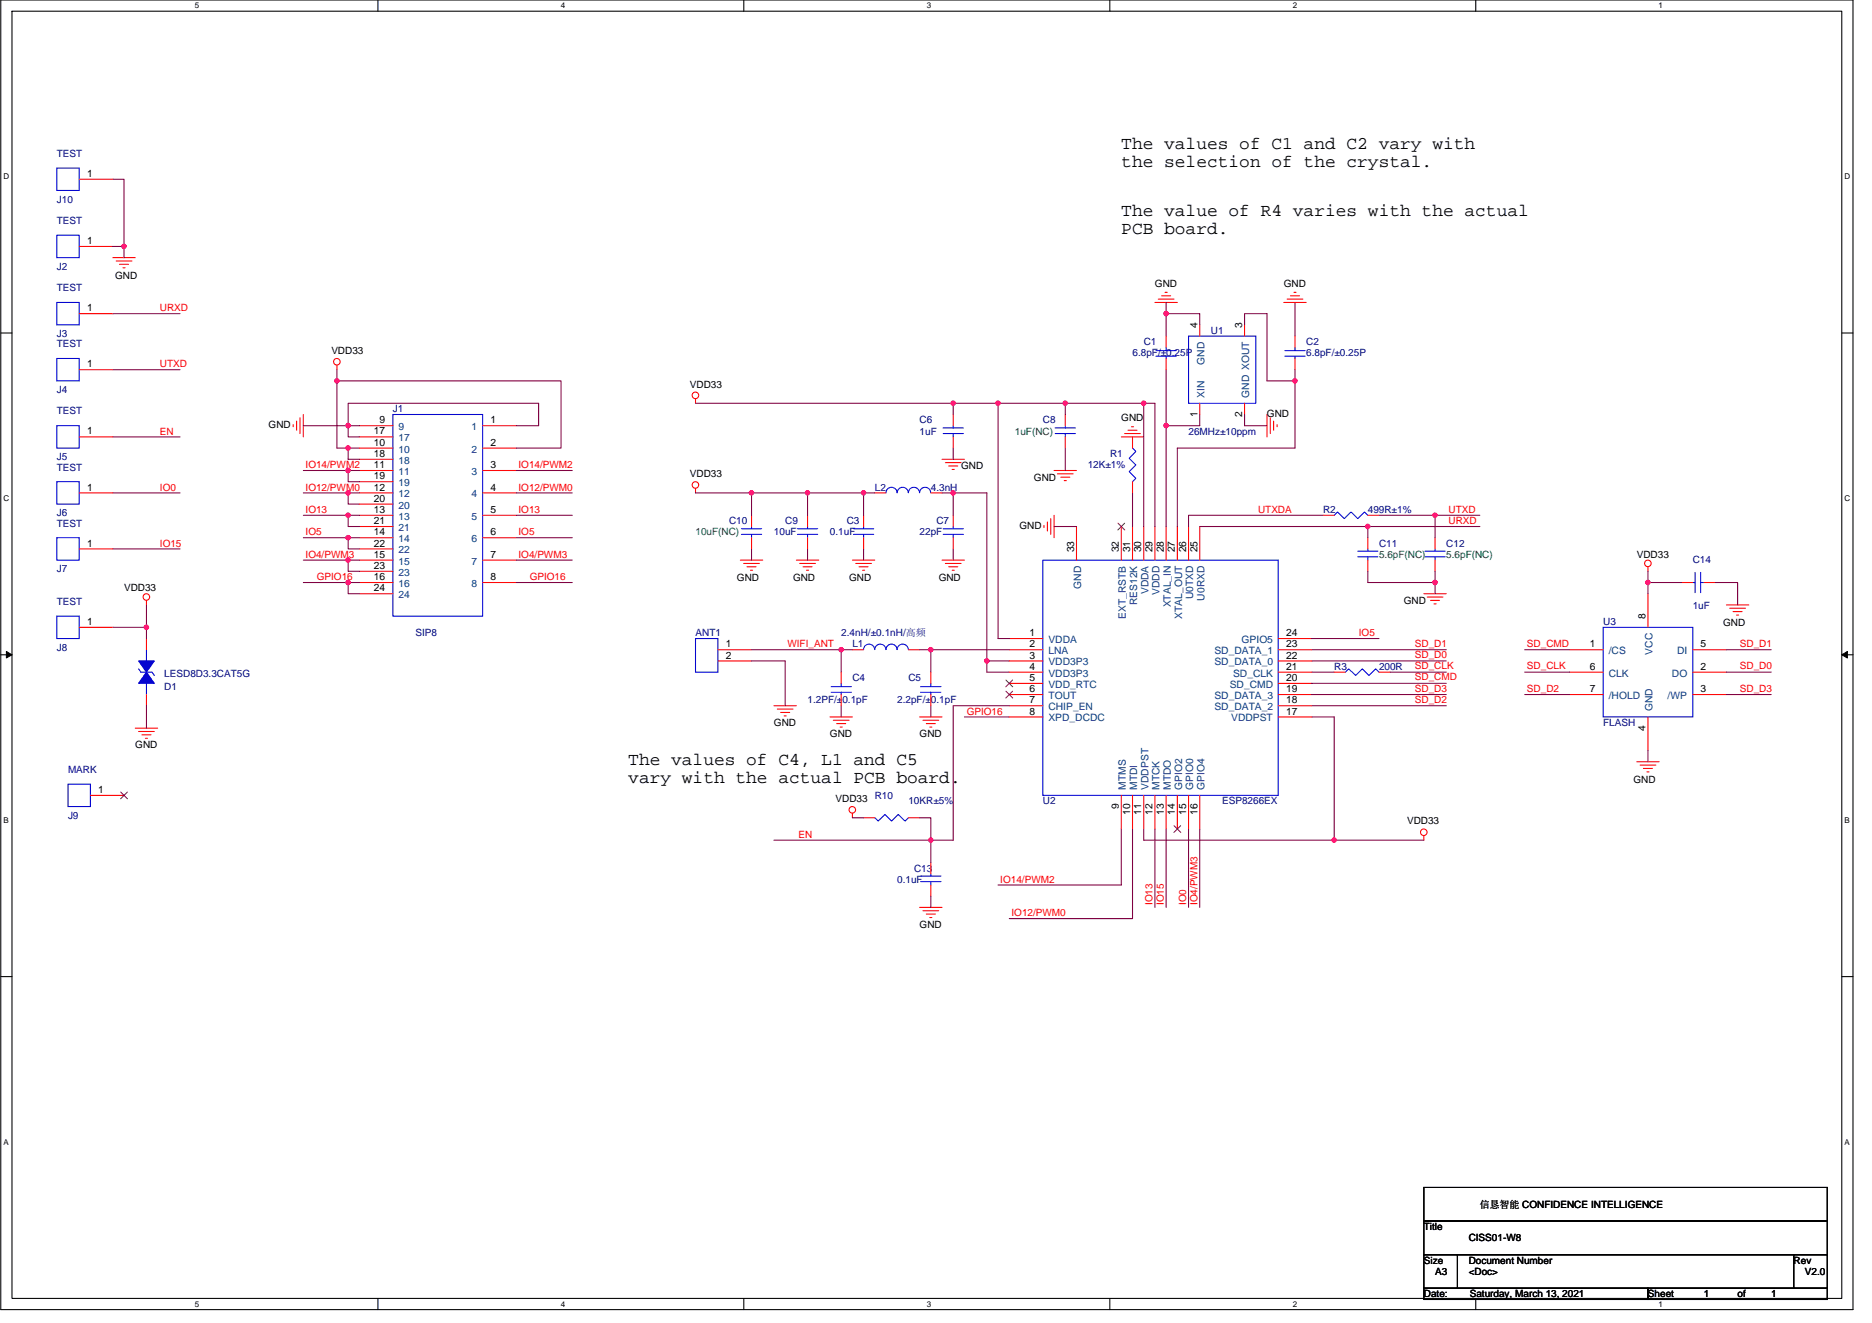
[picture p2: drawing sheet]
<svg xmlns="http://www.w3.org/2000/svg" width="297mm" height="210mm" viewBox="0 0 297 210" stroke-linecap="round" stroke-linejoin="round" font-family="sans-serif">
<path d="M.1 0h293.9v207.9h-293.9zM1.9 1.8h290.3v204.3h-290.3z" fill="none" stroke="#000" stroke-width=".17"/>
<g fill="#fff">
<path d="M30.9 .2h.7v1.4h-.7z"/>
<path d="M30.9 206.3h.7v1.4h-.7z"/>
</g>
<path d="M60 0v1.8M60 206.1v1.8" fill="none" stroke="#000" stroke-width=".17"/>
<g fill="#fff">
<path d="M89 .2h.7v1.4h-.7z"/>
<path d="M89 206.3h.7v1.4h-.7z"/>
</g>
<path d="M118 0v1.8M118 206.1v1.8" fill="none" stroke="#000" stroke-width=".17"/>
<g fill="#fff">
<path d="M147 .2h.7v1.4h-.7z"/>
<path d="M147 206.3h.7v1.4h-.7z"/>
</g>
<path d="M176.1 0v1.8M176.1 206.1v1.8" fill="none" stroke="#000" stroke-width=".17"/>
<g fill="#fff">
<path d="M205.1 .2h.7v1.4h-.7z"/>
<path d="M205.1 206.3h.7v1.4h-.7z"/>
</g>
<path d="M234.2 0v1.8M234.2 206.1v1.8" fill="none" stroke="#000" stroke-width=".17"/>
<g fill="#fff">
<path d="M263.2 .2h.7v1.4h-.7z"/>
<path d="M263.2 206.3h.7v1.4h-.7z"/>
<path d="M.6 27.3h.9v1.4h-.9z"/>
<path d="M292.7 27.3h.9v1.4h-.9z"/>
<path d="M.6 78.4h.9v1.4h-.9z"/>
<path d="M292.7 78.4h.9v1.4h-.9z"/>
</g>
<path d="M.1 52.9h1.8M292.2 52.9h1.8" fill="none" stroke="#000" stroke-width=".17"/>
<g fill="#fff">
<path d="M.6 129.5h.8v1.4h-.8z"/>
<path d="M292.7 129.5h.8v1.4h-.8z"/>
</g>
<path d="M.1 103.9h1.8M292.2 103.9h1.8" fill="none" stroke="#000" stroke-width=".17"/>
<path d="M1 103.4l.9 .5-.9 .5zM292.2 103.9l.9-.5v1z" fill="#000" stroke="#000" stroke-width=".16"/>
<g fill="#fff">
<path d="M.5 180.5h.9v1.4h-.9z"/>
<path d="M292.7 180.5h.8v1.4h-.8z"/>
</g>
<path d="M.1 155h1.8M292.2 155h1.8M225.9 188.5h64v5.3h-64zM225.9 193.8h64v5.3h-64zM225.9 199.1h5.4v5.4h-5.4zM231.3 199.1h53.3v5.4h-53.3zM284.6 199.1h5.3v5.4h-5.3zM225.9 204.5h35.6v1.7h-35.6zM261.5 204.5h28.4v1.7h-28.4z" fill="none" stroke="#000" stroke-width=".17"/>
<g fill="none" stroke="#f00" stroke-width=".17">
<path d="M12.6 28.4h5.3M12.6 39.1h5.3M12.6 58.7h5.3M12.6 49.8h5.3M17.9 40.9h3.6M18.4 41.4h2.5M19 42h1.4M19.5 42.5h.4M53.5 58v.7M183.3 48h3.5M183.8 47.5h2.5M184.3 46.9h1.5"/>
<path d="M184.9 46.4h.3M185 56.9v1.8M185 53.3v1.8M190.4 51.6v1.7M197.5 51.6v1.7M203.7 48h3.6M204.2 47.5h2.5M204.8 46.9h1.4M205.3 46.4h.4M205.5 56.9v1.8M205.5 53.3v1.8M12.6 78.2h5.3"/>
<path d="M12.6 69.3h5.3M46.5 67.4v.3M47.1 66.8v1.5M47.6 66.3v2.5M48.1 65.8v3.5M57 67.6h5.4M57 71.1h5.4M57 74.7h5.4M57 78.2h5.4M57 69.3h5.4M57 72.9h5.4M57 76.5h5.4"/>
<path d="M76.6 67.6h5.3M76.6 71.1h5.3M76.6 74.7h5.3M76.6 78.2h5.3M110.4 63.3v.7M110.4 77.5v.7M138.8 78.2h1.8M147.7 78.2h1.8M149.5 72.9h3.5M150 73.4h2.5M150.5 74h1.5M151.1 74.5h.3"/>
<path d="M151.3 65.8v1.8M151.3 69.3v1.8M167.3 74.7h3.5M167.8 75.2h2.5M168.3 75.7h1.5M168.9 76.3h.3M169 65.8v1.8M169 69.3v1.8M177.9 69.3h3.6M178.5 68.8h2.5M179 68.3h1.4M179.5 67.7h.4"/>
<path d="M179.7 69.3v1.8M179.7 76.5v1.7M190.4 64v1.8M197.5 64v1.8M201 65.8v3.5M201.6 66.3v2.5M202.1 66.8v1.5M202.6 67.4v.3M12.6 99.6h5.3M12.6 87.1h5.3M23.2 95.3v.7M57 81.8h5.4"/>
<path d="M57 85.3h5.4M57 88.9h5.4M57 92.5h5.4M57 80h5.4M57 83.6h5.4M57 87.1h5.4M57 90.7h5.4M57 94.2h5.4M76.6 81.8h5.3M76.6 85.3h5.3M76.6 88.9h5.3M76.6 92.5h5.3"/>
<path d="M117.5 88.9h3.5M118 89.4h2.5M118.5 90h1.5M119.1 90.5h.3M119.2 81.8v1.8M119.2 85.3v1.8M126.4 88.9h3.5M126.9 89.4h2.5M127.4 90h1.5M128 90.5h.3M128.1 81.8v1.8M128.1 85.3v1.8"/>
<path d="M135.3 88.9h3.5M135.8 89.4h2.5M136.3 90h1.4M136.9 90.5h.3M137 81.8v1.8M137 85.3v1.8M149.5 88.9h3.5M150 89.4h2.5M150.5 90h1.5M151.1 90.5h.3M151.3 81.8v1.8M151.3 85.3v1.8"/>
<path d="M165.6 83.4v.3M166.2 82.8v1.5M166.7 82.3v2.5M167.3 81.8v3.5M170.8 83.6v5.3M177.9 83.6v5.3M179.7 83.6v5.3M181.5 83.6v5.3M183.3 83.6v5.3M185 83.6v5.3M186.8 83.6v5.3M188.6 83.6v5.3"/>
<path d="M190.4 83.6v5.3M209.9 81.8h1.8M217 85.3v1.8M217 88.9v1.8M217 81.8h1.8M225.9 94.2h3.6M226.5 94.8h2.5M227 95.3h1.4M227.5 95.8h.4M227.7 85.3v1.8M227.7 88.9v1.8M261.5 90v.7"/>
<path d="M261.5 94.2v5.4M266.8 92.5h1.8M270.4 92.5h1.8M273.9 96h3.6M274.5 96.5h2.5M275 97.1h1.4M275.5 97.6h.4M21.5 115.6h3.5M22 116.1h2.5M22.5 116.6h1.5M23.1 117.2h.3M23.2 101.3v1.8"/>
<path d="M23.2 110.2v1.8M113.9 103.1h5.3M113.9 104.9h5.3M122.8 112h3.6M123.3 112.5h2.5M123.9 113.1h1.4M124.4 113.6h.4M131.7 113.8h3.6M132.2 114.3h2.5M132.8 114.9h1.4M133.3 115.4h.3M133.5 110.2v1.8"/>
<path d="M133.5 106.7v1.8M135.3 103.1h1.7M144.1 103.1h1.8M145.9 113.8h3.6M146.4 114.3h2.5M147 114.9h1.4M147.5 115.4h.4M147.7 110.2v1.8M147.7 106.7v1.8M160.1 101.3h5.4M160.1 103.1h5.4M160.1 104.9h5.4"/>
<path d="M160.1 106.7h5.4M160.1 110.2h5.4M160.1 112h5.4M160.1 113.8h5.4M160.1 108.5h5.4M202.8 113.8h5.3M202.8 112h5.3M202.8 110.2h5.3M202.8 108.5h5.3M202.8 106.7h5.3M202.8 104.9h5.3M202.8 103.1h5.3"/>
<path d="M202.8 101.3h5.3M211.7 106.7h1.8M218.8 106.7h1.8M249 103.1h5.4M249 106.7h5.4M249 110.2h5.4M261.5 113.8v5.3M268.6 106.7h5.3M268.6 110.2h5.3M268.6 103.1h5.3M14.3 126.2h5.4M135.3 129.1v.7"/>
<path d="M137 129.8h1.8M144.1 129.8h1.8M147.7 136.9v1.8M177.9 126.2v5.4M179.7 126.2v5.4M181.5 126.2v5.4M183.3 126.2v5.4M185 126.2v5.4M186.8 126.2v5.4M188.6 126.2v5.4M190.4 126.2v5.4M225.9 132.6v.7"/>
<path d="M259.7 120.9h3.6M260.2 121.4h2.5M260.8 122h1.4M261.3 122.5h.4M145.9 144h3.6M146.4 144.5h2.5M147 145.1h1.4M147.5 145.6h.4M147.7 140.5v1.7"/>
<circle cx="53.4" cy="57.4" r=".52"/>
<circle cx="110.3" cy="62.7" r=".52"/>
<circle cx="110.3" cy="77" r=".52"/>
<circle cx="23.2" cy="94.8" r=".52"/>
<circle cx="261.5" cy="89.4" r=".52"/>
<circle cx="135.2" cy="128.5" r=".52"/>
<circle cx="225.9" cy="132.1" r=".52"/>
</g>
<g fill="none" stroke="#00f" stroke-width=".17">
<path d="M9 26.7h3.6v3.5h-3.6zM9 37.3h3.6v3.6h-3.6zM9 56.9h3.6v3.6h-3.6zM9 48h3.6v3.6h-3.6zM183.4 55.6h3.2M183.4 56.5h3.2M185 56.5v.4M185 55.1v.5M188.6 53.3h10.7v10.7h-10.7zM203.9 55.6h3.2M203.9 56.5h3.2M205.5 56.5v.4"/>
<path d="M205.5 55.1v.5M9 76.5h3.6v3.5h-3.6zM9 67.6h3.6v3.5h-3.6zM62.4 65.8h14.2v32h-14.2zM140.6 78.2a.88 .88 0 0 1 .9-.9 .88 .88 0 0 1 .8 .9M142.4 78.2a.88 .88 0 0 1 .8-.9 .88 .88 0 0 1 .9 .9M144.1 78.2a.88 .88 0 0 1 .9-.9 .88 .88 0 0 1 .9 .9 .89 .89 0 0 1 .9-.9 .89 .89 0 0 1 .9 .9M149.6 68.8h3.3M149.6 67.9h3.3M151.3 67.6v.3M151.3 68.8v.5M167.4 68.8h3.2"/>
<path d="M167.4 67.9h3.2M169 67.6v.3M169 68.8v.5M179.7 71.1l.5 .5-1 1.1 1 1.1-1 1 1 1.1-.5 .6M9 97.8h3.6v3.5h-3.6zM9 85.3h3.6v3.6h-3.6zM117.6 84.8h3.3M117.6 83.9h3.3M119.2 83.6v.3M119.2 84.8v.5M126.5 84.8h3.2M126.5 83.9h3.2"/>
<path d="M128.1 83.6v.3M128.1 84.8v.5M135.4 84.8h3.2M135.4 83.9h3.2M137 83.6v.3M137 84.8v.5M149.6 84.8h3.3M149.6 83.9h3.3M151.3 83.6v.3M151.3 84.8v.5M165.5 88.9h37.3v37.3h-37.3zM211.7 81.8l.5-.5 1.1 1 1.1-1 1 1 1.1-1 .5 .5"/>
<path d="M215.4 88.4h3.2M215.4 87.5h3.2M217 87.1v.4M217 88.4v.5M226.1 88.4h3.2M226.1 87.5h3.2M227.7 87.1v.4M227.7 88.4v.5M254.4 99.6h14.2v14.2h-14.2zM268.6 92.5h.4M269 90.8v3.3M269.9 90.8v3.3"/>
<path d="M269.9 92.5h.5M22 106.2l.3 .5h1.8l.4 .5M23.2 103.1v1.8M23.2 108.5v1.7M110.4 101.3h3.5v5.4h-3.5zM131.9 109h3.2M131.9 109.9h3.2M133.5 109.9v.3M133.5 108.5v.5M140.6 103.1a.89 .89 0 0 0-.9-.9 .89 .89 0 0 0-.9 .9 .88 .88 0 0 0-.9-.9 .88 .88 0 0 0-.9 .9M142.3 103.1a.88 .88 0 0 0-.8-.9 .88 .88 0 0 0-.9 .9M144.1 103.1a.88 .88 0 0 0-.9-.9 .88 .88 0 0 0-.8 .9"/>
<path d="M146.1 109h3.2M146.1 109.9h3.2M147.7 109.9v.3M147.7 108.5v.5M213.5 106.7l.5-.5 1.1 1 1.1-1 1 1 1.1-1 .5 .5M10.8 124.5h3.5v3.5h-3.5zM138.8 129.8l.5 .5 1.1-1 1.1 1 1-1 1.1 1 .5-.5M146.1 139.9h3.2M146.1 139h3.2M147.7 138.7v.3M147.7 139.9v.6"/>
</g>
<path d="M177.4 83l1.1 1.1M178.5 83l-1.1 1.1M159.6 109.7l1.1 1.1M159.6 107.9l1.1 1.1M160.7 109.7l-1.1 1.1M160.7 107.9l-1.1 1.1M19.2 125.7l1 1.1M20.2 125.7l-1.1 1.1M186.3 131l1.1 1.1M187.3 131l-1 1.1" fill="none" stroke="#804000" stroke-width=".16"/>
<g fill="#00f" stroke="#00f" stroke-width=".17">
<path d="M22 104.9h2.5l-1.3 1.8z" fill-rule="evenodd"/>
<path d="M23.2 106.7l1.3 1.8h-2.5z" fill-rule="evenodd"/>
</g>
<g fill="none" stroke="#800040" stroke-width=".17">
<path d="M17.9 39.1h1.8M17.9 28.4h1.8v10.7M19.7 39.1v1.8M17.9 49.8h10.7M17.9 58.7h10.7M53.5 58.7v1.8M185 49.8h5.4v1.8M185 49.8v3.5M185 58.7v8.9h5.4v-1.8M185 48v1.8M197.5 51.6v-1.8h3.5v10.7h4.5M205.5 48v5.3"/>
<path d="M205.5 58.7v1.8M17.9 69.3h10.7M17.9 78.2h10.7M48.1 74.7h7.1M48.1 78.2h7.1M48.1 67.6h7.1v1.7h1.8M53.5 60.5v10.6h1.7M53.5 60.5h35.5v10.6h-7.1M55.2 78.2v1.8h1.8M55.2 78.2h1.8M57 67.6h-1.8v-3.6h30.3v3.6h-3.6M57 74.7h-1.8v1.8h1.8"/>
<path d="M57 71.1h-1.8v1.8h1.8M81.9 78.2h8.9M81.9 74.7h8.9M110.4 78.2h8.8M110.4 64h40.9M119.2 78.2v3.6M119.2 78.2h8.9M128.1 78.2v3.6M128.1 78.2h8.9M137 78.2v3.6M137 78.2h1.8M149.5 78.2h1.8"/>
<path d="M151.3 71.1v1.8M151.3 78.2h5.3v26.7M151.3 64v1.8M151.3 78.2v3.6M151.3 64h7.1M158.4 64h10.6M158.4 64v37.3h1.7M169 71.1v3.6M169 64v1.8M169 64h12.5M179.7 78.2v5.4M181.5 64h1.8v19.6"/>
<path d="M181.5 64v19.6M185 67.6v16M197.5 65.8v1.8h3.5M205.5 60.5v10.6h-18.7v12.5M17.9 87.1h10.7M17.9 99.6h5.3M23.2 96v3.6M23.2 99.6v1.7M48.1 81.8h7.1M48.1 85.3h7.1M48.1 88.9h7.1M48.1 92.5h7.1"/>
<path d="M57 81.8h-1.8v1.8h1.8M57 85.3h-1.8v1.8h1.8M57 88.9h-1.8v1.8h1.8M57 92.5h-1.8v1.7h1.8M81.9 81.8h8.9M81.9 85.3h8.9M81.9 88.9h8.9M81.9 92.5h8.9M119.2 87.1v1.8M128.1 87.1v1.8M137 87.1v1.8M151.3 87.1v1.8"/>
<path d="M167.3 83.6h3.5M190.4 83.6h26.6M209.9 81.8h-21.3v1.8M217 90.7v1.8h10.7M217 83.6v1.7M217 83.6h17.8M218.8 81.8h8.9M227.7 81.8h7.1M227.7 90.7v1.8M227.7 92.5v1.7M227.7 81.8v3.5M261.5 90.7v1.8"/>
<path d="M261.5 92.5h5.3M261.5 92.5v1.7M272.2 92.5h3.5v3.5M23.2 112v3.6M119.2 104.9h5.4v7.1M119.2 103.1h14.3M133.5 112v1.8M133.5 103.1h1.8M133.5 103.1v3.6M145.9 103.1h1.8M147.7 103.1v3.6M147.7 103.1h12.4"/>
<path d="M147.7 112v1.8M153 113.8h7.1M156.6 104.9v1.8h3.5M156.6 104.9h3.5M160.1 112h-8.8v21.3l-3.6 .1M208.1 106.7h3.6M208.1 113.8h3.6v19.5M208.1 103.1h21.4M208.1 104.9h21.4M208.1 108.5h21.4M208.1 110.2h21.4M208.1 112h21.4"/>
<path d="M208.1 101.3h10.7M220.6 106.7h8.9M241.9 103.1h7.1M241.9 110.2h7.1M241.9 106.7h7.1M261.5 119.1v1.8M273.9 110.2h7.1M273.9 106.7h7.1M273.9 103.1h7.1M122.8 133.3h24.9M135.3 129.8h1.7M145.9 129.8h1.8v3.5"/>
<path d="M147.7 133.4v3.5M177.9 131.6v8.9h-19.5M179.7 131.6v14.2h-19.6M181.5 131.6v1.7h30.2M183.3 131.6v12.4M185 131.6v12.4M188.6 131.6v12.4M190.4 131.6v12.4M211.7 133.3h14.2M147.7 142.2v1.8"/>
</g>
<g fill="#f0f" stroke="#f0f" stroke-width=".17">
<circle cx="119.2" cy="78.2" r=".35"/>
<circle cx="181.5" cy="64" r=".35"/>
<circle cx="151.2" cy="64" r=".35"/>
<circle cx="133.5" cy="103.1" r=".35"/>
<circle cx="128.1" cy="78.2" r=".35"/>
<circle cx="169" cy="64" r=".35"/>
<circle cx="137" cy="78.2" r=".35"/>
<circle cx="211.7" cy="133.3" r=".35"/>
<circle cx="205.5" cy="60.4" r=".35"/>
<circle cx="185" cy="49.8" r=".35"/>
<circle cx="156.6" cy="104.9" r=".35"/>
<circle cx="227.7" cy="92.4" r=".35"/>
<circle cx="217" cy="83.6" r=".35"/>
<circle cx="158.4" cy="64" r=".35"/>
<circle cx="151.2" cy="78.2" r=".35"/>
<circle cx="185" cy="67.6" r=".35"/>
<circle cx="227.7" cy="81.8" r=".35"/>
<circle cx="147.7" cy="103.1" r=".35"/>
<circle cx="19.7" cy="39.1" r=".35"/>
<circle cx="147.7" cy="133.3" r=".35"/>
<circle cx="23.2" cy="99.6" r=".35"/>
<circle cx="261.5" cy="92.4" r=".35"/>
<circle cx="53.5" cy="60.4" r=".35"/>
<circle cx="55.2" cy="67.6" r=".35"/>
<circle cx="55.2" cy="71.1" r=".35"/>
<circle cx="55.2" cy="74.7" r=".35"/>
<circle cx="55.2" cy="78.2" r=".35"/>
<circle cx="55.2" cy="81.8" r=".35"/>
<circle cx="55.2" cy="85.3" r=".35"/>
<circle cx="55.2" cy="88.9" r=".35"/>
<circle cx="55.2" cy="92.4" r=".35"/>
</g>
<g font-size="2.8">
<text x="177.9" y="23.6">The values of C1 and C2 vary with</text>
<text x="177.9" y="26.4">the selection of the crystal.</text>
<text x="177.9" y="34.3">The value of R4 varies with the actual</text>
<text x="177.9" y="37.1">PCB board.</text>
<text x="99.7" y="121.4">The values of C4, L1 and C5</text>
<text x="99.7" y="124.2">vary with the actual PCB board.</text>
</g>
<g font-size="1.6" fill="#000080">
<text x="9" y="24.9">TEST</text>
<text x="9" y="32.2">J10</text>
<text x="9" y="35.6">TEST</text>
<text x="9" y="46.2">TEST</text>
<text x="9" y="42.8">J2</text>
<text x="9" y="53.5">J3</text>
<text x="192.1" y="53">U1</text>
<text x="9" y="55.1">TEST</text>
<text x="179.7" y="56.5">6.8pF/±0.25P</text>
<text x="181.5" y="54.8">C1</text>
<text x="207.3" y="54.8">C2</text>
<text x="207.3" y="56.5">6.8pF/±0.25P</text>
<text x="9" y="65.8">TEST</text>
<text x="9" y="62.4">J4</text>
<text x="62.4" y="65.4">J1</text>
<text x="145.9" y="67.2">C6</text>
<text x="145.9" y="69">1uF</text>
<text x="165.5" y="67.2">C8</text>
<text x="188.6" y="69">26MHz±10ppm</text>
<text x="9" y="74.7">TEST</text>
<text x="9" y="73.1">J5</text>
<text x="138.8" y="77.9">L2</text>
<text x="147.7" y="77.9">4.3nH</text>
<text x="172.6" y="74.3">12K±1%</text>
<text x="176.1" y="72.5">R1</text>
<text x="9" y="82">J6</text>
<text x="9" y="83.6">TEST</text>
<text x="115.7" y="83.2">C10</text>
<text x="124.6" y="83.2">C9</text>
<text x="134.4" y="83.2">C3</text>
<text x="148.6" y="83.2">C7</text>
<text x="209.9" y="81.4">R2</text>
<text x="217" y="81.4">499R±1%</text>
<text x="122.8" y="85">10uF</text>
<text x="131.7" y="85">0.1uF</text>
<text x="145.9" y="85">22pF</text>
<text x="218.8" y="86.8">C11</text>
<text x="229.5" y="86.8">C12</text>
<text x="268.6" y="89.4">C14</text>
<text x="9" y="90.8">J7</text>
<text x="9" y="96">TEST</text>
<text x="65.9" y="101">SIP8</text>
<text x="110.4" y="101">ANT1</text>
<text x="133.5" y="101">2.4nH/±0.1nH/高频</text>
<text x="254.4" y="99.2">U3</text>
<text x="268.6" y="96.7">1uF</text>
<text x="9" y="103.3">J8</text>
<text x="26.1" y="107.4">LESD8D3.3CAT5G</text>
<text x="135.3" y="102.8">L1</text>
<text x="211.7" y="106.3">R3</text>
<text x="218.8" y="106.3">200R</text>
<text x="26.1" y="109.5">D1</text>
<text x="128.1" y="111.7">1.2PF/±0.1pF</text>
<text x="135.3" y="108.1">C4</text>
<text x="142.4" y="111.7">2.2pF/±0.1pF</text>
<text x="144.1" y="108.1">C5</text>
<text x="254.4" y="115.2">FLASH</text>
<text x="10.8" y="122.7">MARK</text>
<text x="10.8" y="130">J9</text>
<text x="138.8" y="126.8">R10</text>
<text x="144.1" y="127.7">10KR±5%</text>
<text x="165.5" y="127.7">U2</text>
<text x="193.9" y="127.7">ESP8266EX</text>
<text x="142.4" y="140.1">0.1uF</text>
<text x="145" y="138.3">C13</text>
</g>
<g font-size="1.6">
<text x="13.8" y="28.1">1</text>
<text x="13.8" y="38.7">1</text>
<text x="18.3" y="44.3">GND</text>
<text x="183.3" y="45.5">GND</text>
<text x="203.7" y="45.5">GND</text>
<text x="13.8" y="49.4">1</text>
<text x="190" y="52.1" transform="rotate(-90 190 52.1)">4</text>
<text x="197.1" y="52.1" transform="rotate(-90 197.1 52.1)">3</text>
<text x="13.8" y="58.3">1</text>
<text x="52.6" y="56.2">VDD33</text>
<text x="109.5" y="61.5">VDD33</text>
<text x="13.8" y="69">1</text>
<text x="42.6" y="67.9">GND</text>
<text x="59.3" y="70.7">10</text>
<text x="59.3" y="69">17</text>
<text x="60.2" y="67.2">9</text>
<text x="77.8" y="67.2">1</text>
<text x="77.8" y="70.7">2</text>
<text x="177.9" y="66.8">GND</text>
<text x="190" y="66.2" transform="rotate(-90 190 66.2)">1</text>
<text x="197.1" y="66.2" transform="rotate(-90 197.1 66.2)">2</text>
<text x="201" y="66.1">GND</text>
<text x="13.8" y="77.9">1</text>
<text x="59.3" y="74.3">11</text>
<text x="59.3" y="77.9">12</text>
<text x="59.3" y="72.5">18</text>
<text x="59.3" y="76.1">19</text>
<text x="77.8" y="74.3">3</text>
<text x="77.8" y="77.9">4</text>
<text x="109.5" y="75.7">VDD33</text>
<text x="152.5" y="74.5">GND</text>
<text x="164.1" y="76.3">GND</text>
<text x="59.3" y="81.4">13</text>
<text x="59.3" y="79.6">20</text>
<text x="59.3" y="83.2">21</text>
<text x="77.8" y="81.4">5</text>
<text x="161.8" y="83.9">GND</text>
<text x="13.8" y="86.7">1</text>
<text x="59.3" y="85">14</text>
<text x="59.3" y="88.5">15</text>
<text x="59.3" y="86.7">22</text>
<text x="77.8" y="85">6</text>
<text x="77.8" y="88.5">7</text>
<text x="170.4" y="87.7" transform="rotate(-90 170.4 87.7)">33</text>
<text x="177.5" y="87.7" transform="rotate(-90 177.5 87.7)">32</text>
<text x="179.3" y="87.7" transform="rotate(-90 179.3 87.7)">31</text>
<text x="181.1" y="87.7" transform="rotate(-90 181.1 87.7)">30</text>
<text x="182.9" y="87.7" transform="rotate(-90 182.9 87.7)">29</text>
<text x="184.7" y="87.7" transform="rotate(-90 184.7 87.7)">28</text>
<text x="186.4" y="87.7" transform="rotate(-90 186.4 87.7)">27</text>
<text x="188.2" y="87.7" transform="rotate(-90 188.2 87.7)">26</text>
<text x="190" y="87.7" transform="rotate(-90 190 87.7)">25</text>
<text x="259.7" y="88.5">VDD33</text>
<text x="19.7" y="93.9">VDD33</text>
<text x="59.3" y="92.1">16</text>
<text x="59.3" y="90.3">23</text>
<text x="59.3" y="93.9">24</text>
<text x="77.8" y="92.1">8</text>
<text x="116.9" y="92.3">GND</text>
<text x="125.8" y="92.3">GND</text>
<text x="134.7" y="92.3">GND</text>
<text x="148.9" y="92.3">GND</text>
<text x="222.7" y="95.8">GND</text>
<text x="13.8" y="99.2">1</text>
<text x="163.3" y="101">1</text>
<text x="204.1" y="101">24</text>
<text x="261.1" y="98.3" transform="rotate(-90 261.1 98.3)">8</text>
<text x="273.4" y="99.4">GND</text>
<text x="115.2" y="102.7">1</text>
<text x="115.2" y="104.5">2</text>
<text x="163.3" y="102.7">2</text>
<text x="163.3" y="104.5">3</text>
<text x="163.3" y="106.3">4</text>
<text x="204.1" y="104.5">22</text>
<text x="204.1" y="102.7">23</text>
<text x="204.1" y="106.3">21</text>
<text x="252.2" y="102.7">1</text>
<text x="252.2" y="106.3">6</text>
<text x="269.9" y="102.7">5</text>
<text x="269.9" y="106.3">2</text>
<text x="163.3" y="109.9">6</text>
<text x="163.3" y="111.6">7</text>
<text x="163.3" y="113.4">8</text>
<text x="163.3" y="108.1">5</text>
<text x="204.1" y="111.6">18</text>
<text x="204.1" y="109.9">19</text>
<text x="204.1" y="108.1">20</text>
<text x="204.1" y="113.4">17</text>
<text x="252.2" y="109.9">7</text>
<text x="269.9" y="109.9">3</text>
<text x="21.5" y="118.8">GND</text>
<text x="122.8" y="115.2">GND</text>
<text x="131.7" y="117">GND</text>
<text x="145.9" y="117">GND</text>
<text x="261.1" y="116" transform="rotate(-90 261.1 116)">4</text>
<text x="15.6" y="125.9">1</text>
<text x="259.2" y="124.3">GND</text>
<text x="132.6" y="127.3">VDD33</text>
<text x="177.5" y="128.4" transform="rotate(-90 177.5 128.4)">9</text>
<text x="179.3" y="129.3" transform="rotate(-90 179.3 129.3)">10</text>
<text x="181.1" y="129.3" transform="rotate(-90 181.1 129.3)">11</text>
<text x="182.9" y="129.3" transform="rotate(-90 182.9 129.3)">12</text>
<text x="184.7" y="129.3" transform="rotate(-90 184.7 129.3)">13</text>
<text x="186.4" y="129.3" transform="rotate(-90 186.4 129.3)">14</text>
<text x="188.2" y="129.3" transform="rotate(-90 188.2 129.3)">15</text>
<text x="190" y="129.3" transform="rotate(-90 190 129.3)">16</text>
<text x="223.3" y="130.9">VDD33</text>
<text x="145.9" y="147.2">GND</text>
<text x="234.8" y="191.7">信恳智能 CONFIDENCE INTELLIGENCE</text>
<text x="225.9" y="195.2">Title</text>
<text x="233" y="197">CISS01-W8</text>
<text x="225.9" y="200.6">Size</text>
<text x="227.7" y="202.3">A3</text>
<text x="233" y="200.6">Document Number</text>
<text x="233" y="202.3">&lt;Doc&gt;</text>
<text x="284.6" y="200.6">Rev</text>
<text x="286.4" y="202.3">V2.0</text>
<text x="225.9" y="205.9">Date:</text>
<text x="233.2" y="205.9">Saturday, March 13, 2021</text>
<text x="261.5" y="205.9">Sheet</text>
<text x="270.4" y="205.9">1</text>
<text x="275.7" y="205.9">of</text>
<text x="281" y="205.9">1</text>
</g>
<g font-size="1.6" fill="#f00">
<text x="25.4" y="49.4">URXD</text>
<text x="25.4" y="58.3">UTXD</text>
<text x="25.4" y="69">EN</text>
<text x="25.4" y="77.9">IO0</text>
<text x="48.5" y="74.3">IO14/PWM2</text>
<text x="48.5" y="77.9">IO12/PWM0</text>
<text x="82.3" y="74.3">IO14/PWM2</text>
<text x="82.3" y="77.9">IO12/PWM0</text>
<text x="48.5" y="81.4">IO13</text>
<text x="82.3" y="81.4">IO13</text>
<text x="199.6" y="81.4">UTXDA</text>
<text x="229.8" y="83.2">URXD</text>
<text x="229.8" y="81.4">UTXD</text>
<text x="25.4" y="86.8">IO15</text>
<text x="48.5" y="85">IO5</text>
<text x="48.5" y="88.5">IO4/PWM3</text>
<text x="82.3" y="85">IO5</text>
<text x="82.3" y="88.5">IO4/PWM3</text>
<text x="50.3" y="92.1">GPIO16</text>
<text x="84" y="92.1">GPIO16</text>
<text x="215.6" y="101">IO5</text>
<text x="124.9" y="102.7">WIFI_ANT</text>
<text x="224.5" y="102.7">SD_D1</text>
<text x="224.5" y="104.4">SD_D0</text>
<text x="224.5" y="106.2">SD_CLK</text>
<text x="224.5" y="108">SD_CMD</text>
<text x="242.3" y="106.2">SD_CLK</text>
<text x="242.3" y="102.7">SD_CMD</text>
<text x="276.1" y="106.2">SD_D0</text>
<text x="276.1" y="102.7">SD_D1</text>
<text x="153.4" y="113.4">GPIO16</text>
<text x="224.5" y="109.8">SD_D3</text>
<text x="224.5" y="111.5">SD_D2</text>
<text x="242.3" y="109.8">SD_D2</text>
<text x="276.1" y="109.8">SD_D3</text>
<text x="126.7" y="133">EN</text>
<text x="158.7" y="140.1">IO14/PWM2</text>
<text x="182.9" y="143.7" transform="rotate(-90 182.9 143.7)">IO13</text>
<text x="184.7" y="143.7" transform="rotate(-90 184.7 143.7)">IO15</text>
<text x="188.2" y="143.7" transform="rotate(-90 188.2 143.7)">IO0</text>
<text x="190" y="143.7" transform="rotate(-90 190 143.7)">IO4/PWM3</text>
<text x="160.5" y="145.4">IO12/PWM0</text>
</g>
<g font-size="1.6" fill="#004080">
<text x="191.1" y="57.9" transform="rotate(-90 191.1 57.9)">GND</text>
<text x="191.1" y="63.1" transform="rotate(-90 191.1 63.1)">XIN</text>
<text x="198.2" y="63.1" transform="rotate(-90 198.2 63.1)">GND XOUT</text>
<text x="63.2" y="68.3">9</text>
<text x="63.2" y="71.8">10</text>
<text x="63.2" y="70.1">17</text>
<text x="74.8" y="68.3">1</text>
<text x="74.8" y="71.8">2</text>
<text x="63.2" y="75.4">11</text>
<text x="63.2" y="73.6">18</text>
<text x="63.2" y="77.2">19</text>
<text x="74.8" y="75.4">3</text>
<text x="63.2" y="79">12</text>
<text x="63.2" y="82.5">13</text>
<text x="63.2" y="80.7">20</text>
<text x="74.8" y="79">4</text>
<text x="74.8" y="82.5">5</text>
<text x="63.2" y="86.1">14</text>
<text x="63.2" y="89.6">15</text>
<text x="63.2" y="84.3">21</text>
<text x="63.2" y="87.8">22</text>
<text x="74.8" y="86.1">6</text>
<text x="74.8" y="89.6">7</text>
<text x="63.2" y="93.2">16</text>
<text x="63.2" y="91.4">23</text>
<text x="63.2" y="95">24</text>
<text x="74.8" y="93.2">8</text>
<text x="171.6" y="93.4" transform="rotate(-90 171.6 93.4)">GND</text>
<text x="182.2" y="94.3" transform="rotate(-90 182.2 94.3)">VDDA</text>
<text x="184" y="94.4" transform="rotate(-90 184 94.4)">VDDD</text>
<text x="189.3" y="95.1" transform="rotate(-90 189.3 95.1)">U0TXD</text>
<text x="191.1" y="95.3" transform="rotate(-90 191.1 95.3)">U0RXD</text>
<text x="178.7" y="98.2" transform="rotate(-90 178.7 98.2)">EXT_RSTB</text>
<text x="180.4" y="96" transform="rotate(-90 180.4 96)">RES12K</text>
<text x="185.8" y="96.4" transform="rotate(-90 185.8 96.4)">XTAL_IN</text>
<text x="187.6" y="98.2" transform="rotate(-90 187.6 98.2)">XTAL_OUT</text>
<text x="166.4" y="102.1">VDDA</text>
<text x="166.4" y="103.8">LNA</text>
<text x="166.4" y="105.6">VDD3P3</text>
<text x="166.4" y="107.4">VDD3P3</text>
<text x="192.7" y="105.6">SD_DATA_0</text>
<text x="192.7" y="103.8">SD_DATA_1</text>
<text x="195.7" y="107.4">SD_CLK</text>
<text x="197" y="102.1">GPIO5</text>
<text x="255.3" y="103.8">/CS</text>
<text x="255.3" y="107.4">CLK</text>
<text x="262.2" y="103.9" transform="rotate(-90 262.2 103.9)">VCC</text>
<text x="265.3" y="107.4">DO</text>
<text x="266.1" y="103.8">DI</text>
<text x="166.4" y="111">TOUT</text>
<text x="166.4" y="112.7">CHIP_EN</text>
<text x="166.4" y="109.2">VDD_RTC</text>
<text x="192.7" y="112.7">SD_DATA_2</text>
<text x="192.7" y="111">SD_DATA_3</text>
<text x="195.1" y="109.2">SD_CMD</text>
<text x="255.3" y="111">/HOLD</text>
<text x="262.2" y="112.9" transform="rotate(-90 262.2 112.9)">GND</text>
<text x="264.6" y="111">/WP</text>
<text x="166.4" y="114.5">XPD_DCDC</text>
<text x="195.4" y="114.5">VDDPST</text>
<text x="178.7" y="125.3" transform="rotate(-90 178.7 125.3)">MTMS</text>
<text x="180.4" y="125.3" transform="rotate(-90 180.4 125.3)">MTDI</text>
<text x="182.2" y="125.3" transform="rotate(-90 182.2 125.3)">VDDPST</text>
<text x="184" y="125.3" transform="rotate(-90 184 125.3)">MTCK</text>
<text x="185.8" y="125.3" transform="rotate(-90 185.8 125.3)">MTDO</text>
<text x="187.6" y="125.3" transform="rotate(-90 187.6 125.3)">GPIO2</text>
<text x="189.3" y="125.3" transform="rotate(-90 189.3 125.3)">GPIO0</text>
<text x="191.1" y="125.3" transform="rotate(-90 191.1 125.3)">GPIO4</text>
</g>
<g font-size="1.6" fill="#008000">
<text x="161" y="69">1uF(NC)</text>
<text x="110.4" y="85">10uF(NC)</text>
<text x="218.8" y="88.5">5.6pF(NC)</text>
<text x="229.5" y="88.5">5.6pF(NC)</text>
</g>
<g font-size="1.3">
<text x="30.9" y="1.3">5</text>
<text x="89" y="1.3">4</text>
<text x="147" y="1.3">3</text>
<text x="205.1" y="1.3">2</text>
<text x="263.2" y="1.3">1</text>
<text x=".6" y="28.4">D</text>
<text x="292.7" y="28.4">D</text>
<text x=".6" y="79.5">C</text>
<text x="292.7" y="79.5">C</text>
<text x=".6" y="130.6">B</text>
<text x="292.7" y="130.6">B</text>
<text x=".6" y="181.7">A</text>
<text x="292.7" y="181.7">A</text>
<text x="30.9" y="207.4">5</text>
<text x="89" y="207.4">4</text>
<text x="147" y="207.4">3</text>
<text x="205.1" y="207.4">2</text>
<text x="263.2" y="207.4">1</text>
</g>
</svg>
